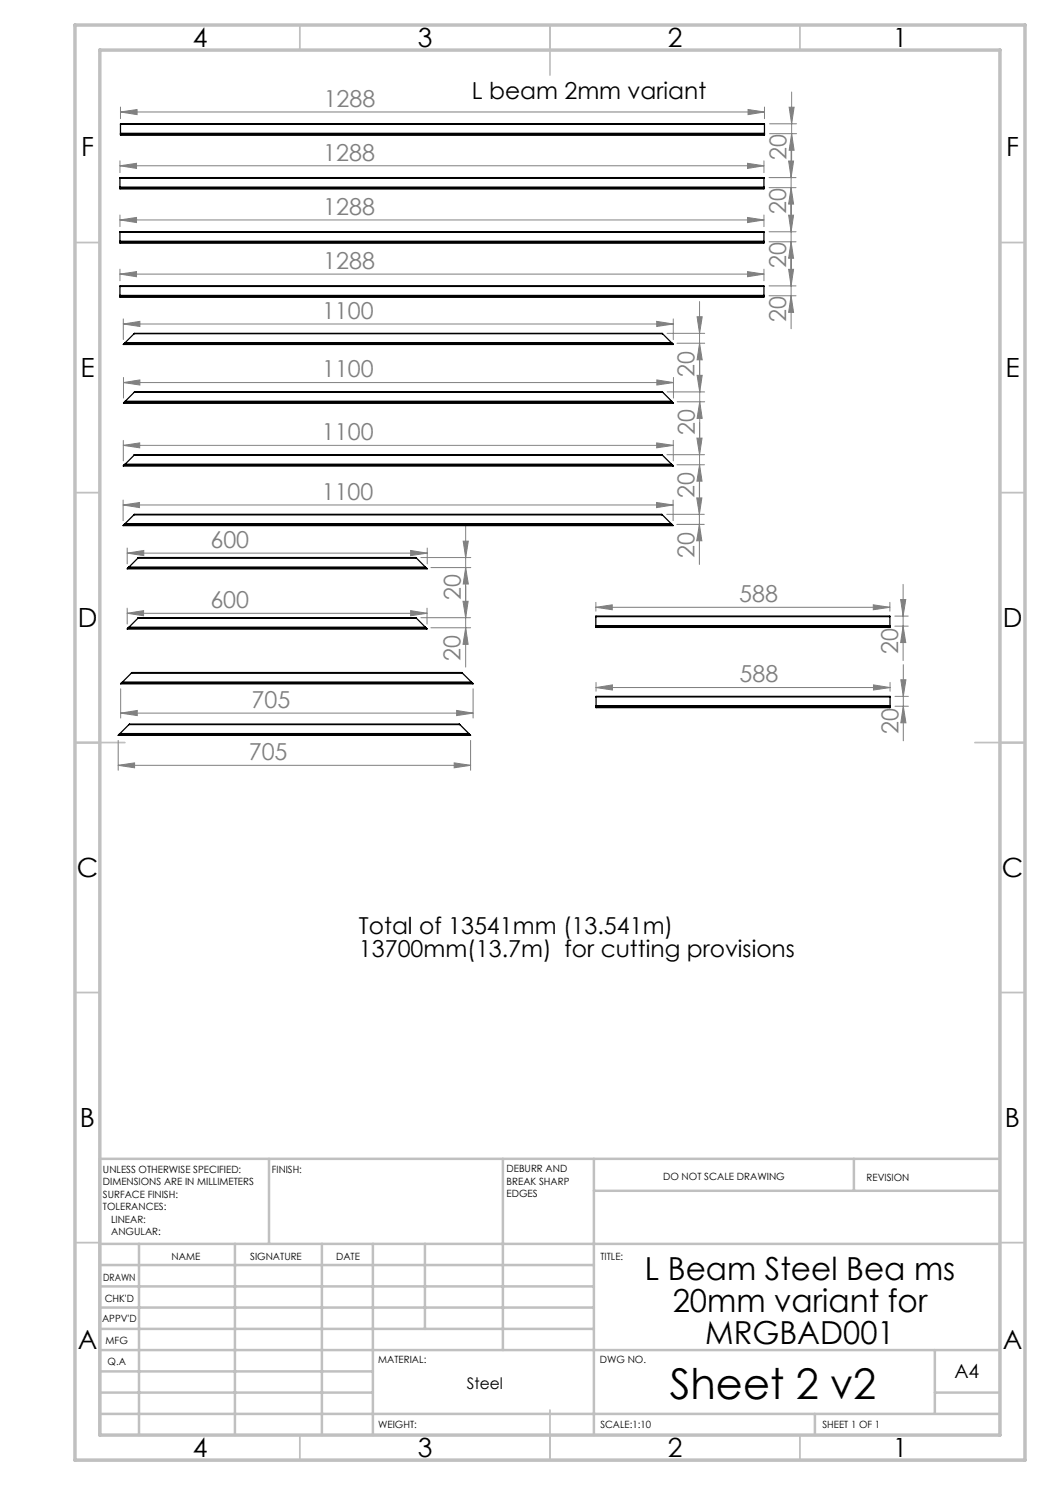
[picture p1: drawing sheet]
<svg xmlns="http://www.w3.org/2000/svg" width="210mm" height="297mm" viewBox="0 0 210 297" stroke-linecap="round" stroke-linejoin="round" font-family="sans-serif">
<g fill="none" stroke="#808080" stroke-width=".2">
<path d="M158.3 18.4v14.9M24 33.2l3.3-.5v1zM24 32.2v2.3M24 33.2h128.8M24.1 22.4l3.3-.5v1zM24.1 21.4v2.3M24.1 22.4h128.8M149.5 32.7l3.3 .5-3.3 .5zM149.6 21.9l3.3 .5-3.3 .5zM152.8 32.2v2.3M152.9 21.4v2.3M153.8 35.5h5.4"/>
<path d="M153.8 37.5h5.4M153.9 24.8h5.4M153.9 26.7h5.4M157.7 32.2h1l-.5 3.3zM157.8 21.4h1l-.5 3.4zM158.2 29.2v36.6M158.2 37.5l.5 3.3h-1zM158.3 26.7l.5 3.4h-1zM24 44l3.3-.5v1zM24 54.8l3.3-.5v1zM24 43v2.3M24 53.8v2.4"/>
<path d="M24 44h128.8M24 54.8h128.8M149.5 43.5l3.3 .5-3.3 .5zM149.5 54.3l3.3 .5-3.3 .5zM152.8 43v2.3M152.8 53.8v2.4M153.8 46.4h5.4M153.8 48.4h5.4M153.8 57.2h5.4M153.8 59.2h5.4M157.7 43h1l-.5 3.4zM157.7 53.9h1l-.5 3.3z"/>
<path d="M158.2 48.4l.5 3.2h-1zM158.2 59.2l.5 3.3h-1zM24.7 64.8l3.3-.5v1zM24.7 63.8v4.1M24.7 64.8h110M24.7 76.5l3.3-.5v1zM24.7 75.5v4.1M24.7 76.5h110M131.3 64.3l3.4 .5-3.4 .5zM131.4 76l3.3 .5-3.3 .5zM133.4 66.7h7.5M133.4 78.4h7.5"/>
<path d="M134.7 63.8v4.1M134.7 75.5v4.1M135.4 68.6h5.5M139.4 63.4h1l-.5 3.3zM139.4 75.1h1l-.5 3.3zM139.9 68.6l.5 3.4h-1zM139.9 60.3v16.4M139.9 72v16.4M24.7 89.1l3.2-.5v1zM24.7 88.1v4.1M24.7 89.1h110M131.3 88.6l3.4 .5-3.4 .5z"/>
<path d="M133.4 90.9h7.5M134.7 88.1v4.1M135.4 93h5.5M135.4 80.4h5.5M139.3 99.6h1.1l-.5 3.3zM139.4 87.6h1l-.5 3.3zM139.9 93l.5 3.2h-1zM139.9 84.6v28.3M139.9 80.4l.5 3.3h-1zM24.6 101l3.3-.5v1zM24.6 100v4.1M24.6 101h110"/>
<path d="M25.4 110.6l3.4-.5v1zM25.4 109.6v3.2M25.4 110.6h60M82.1 110.1l3.3 .5-3.3 .5zM84.2 111.5h10M85.4 109.6v3.2M86.2 113.5h8M92.6 108.2h1.1l-.6 3.3zM93.1 105.2v28.2M93.1 113.5l.6 3.3h-1.1zM131.3 100.5l3.3 .5-3.3 .5zM133.3 102.9h7.6"/>
<path d="M134.6 100v4.1M135.4 104.9h5.5M139.9 104.9l.5 3.3h-1.1zM180.1 119.9h1.1l-.6 3.3zM180.6 116.9v15.2M24.1 137.8v5.8M25.4 122.7l3.3-.6v1.1zM25.4 121.6v3.2M25.4 122.7h60M82.1 122.1l3.3 .6-3.3 .5zM84.2 123.5h9.9M85.4 121.6v3.2"/>
<path d="M86.2 125.6h7.9M92.6 120.3h1l-.5 3.2zM93.1 125.6l.5 3.3h-1zM94.6 137.8v5.8M119.2 121.5l3.2-.5v1zM119.2 120.5v1.7M119.2 121.5h58.8M119.2 137.5l3.3-.5v1zM119.2 136.5v1.8M119.2 137.5h58.8M174.7 121l3.3 .5-3.3 .5zM174.7 137l3.3 .5-3.3 .5z"/>
<path d="M178 120.5v1.7M178 136.5v1.8M179 125.2h2.6M179 123.2h2.6M179 139.3h2.7M180.2 136h1l-.5 3.3zM180.6 125.2l.6 3.3h-1.1zM180.7 132.9v15.3M23.6 153.1l3.3-.5v1zM23.6 148.1v6M23.6 153.1h70.5M24.1 142.6l3.3-.5v1z"/>
<path d="M24.1 142.6h70.5M90.8 152.6l3.3 .5-3.3 .5zM91.3 142.1l3.3 .5-3.3 .5zM94.1 148.1v6M179 141.2h2.7M180.7 141.2l.5 3.4h-1z"/>
</g>
<g fill="none" stroke="#c0c0c0" stroke-width=".35">
<path d="M60 5v5M110 5v10M160 5v5M15 48.5h5M200 48.5h5M15 98.5h5M200 98.5h5M15 148.5h10M195 148.5h10M15 198.5h5M200 198.5h5M15 248.5h5"/>
<path d="M200 248.5h5M60 287v5M110 282v10M160 287v5"/>
</g>
<g fill="none" stroke="#c0c0c0" stroke-width=".5">
<path d="M53.8 231.8v17M100.6 231.8v38.2M118.8 231.8v55.2M118.8 238.2h81.2M170.8 231.8v6.4M200 231.8h-180v55.2M20 248.8h180M20 257.3h98.8M20 253h98.8M27.8 248.8v38.2M47 248.8v38.2M64.4 248.8v38.2"/>
<path d="M74.6 248.8v38.2M85 248.8v17M20 265.8h98.8M20 261.5h98.8M20 278.5h54.6M20 274.3h54.6M20 270h180M187 278.5h13M187 270v12.8M20 282.8h180M163 282.8v4.2"/>
</g>
<path d="M15 5h190v287h-190zM20 10h180v277h-180z" fill="none" stroke="#c0c0c0" stroke-width=".7"/>
<g fill="#808080">
<path d="M149.6 21.9l3.3 .5-3.3 .5zM24.1 22.4l3.3-.5v1zM149.5 32.7l3.3 .5-3.3 .5zM24 33.2l3.3-.5v1zM149.5 43.5l3.3 .5-3.3 .5zM24 44l3.3-.5v1zM149.5 54.3l3.3 .5-3.3 .5zM24 54.8l3.3-.5v1zM131.3 64.3l3.4 .5-3.4 .5zM24.7 64.8l3.3-.5v1zM131.3 88.6l3.4 .5-3.4 .5zM24.7 89.1l3.2-.5v1zM131.4 76l3.3 .5-3.3 .5zM24.7 76.5l3.3-.5v1zM131.3 100.5l3.3 .5-3.3 .5zM24.6 101l3.3-.5v1zM82.1 110.1l3.3 .5-3.3 .5zM25.4 110.6l3.4-.5v1zM82.1 122.1l3.3 .6-3.3 .5zM25.4 122.7l3.3-.6v1.1zM174.7 121l3.3 .5-3.3 .5zM119.2 121.5l3.2-.5v1zM174.7 137l3.3 .5-3.3 .5zM119.2 137.5l3.3-.5v1zM91.3 142.1l3.3 .5-3.3 .5zM24.1 142.6l3.3-.5v1zM90.8 152.6l3.3 .5-3.3 .5zM23.6 153.1l3.3-.5v1z"/>
<path d="M180.6 125.2l.6 3.3h-1.1zM180.1 119.9h1.1l-.6 3.3zM180.7 141.2l.5 3.4h-1zM180.2 136h1l-.5 3.3z"/>
<path d="M157.8 21.4h1l-.5 3.4zM158.3 26.7l.5 3.4h-1zM157.7 32.2h1l-.5 3.3zM158.2 37.5l.5 3.3h-1zM157.7 43h1l-.5 3.4zM158.2 48.4l.5 3.2h-1zM157.7 53.9h1l-.5 3.3zM158.2 59.2l.5 3.3h-1zM139.4 63.4h1l-.5 3.3zM139.9 68.6l.5 3.4h-1zM139.4 87.6h1l-.5 3.3zM139.9 93l.5 3.2h-1zM139.4 75.1h1l-.5 3.3zM139.9 80.4l.5 3.3h-1zM139.3 99.6h1.1l-.5 3.3zM139.9 104.9l.5 3.3h-1.1zM92.6 108.2h1.1l-.6 3.3zM93.1 113.5l.6 3.3h-1.1zM92.6 120.3h1l-.5 3.2zM93.1 125.6l.5 3.3h-1z"/>
</g>
<g fill="none" stroke="#000" stroke-width=".25">
<path d="M24 37.5v.1M24 37.7v.1h128.8v-.1M24 37.4v.1M24 35.6v-.1h128.8v.1M24 37.5h128.8M24 37.6h128.8M24 37.7h128.8M24 35.6v1.8M24 37.6v.1M24 37.4h128.8M24 35.6h128.8M24.1 26.7v.1"/>
<path d="M24.1 26.9v.1h128.8v-.1M24.1 26.7h.1M24.1 24.9v-.1h128.8v.1M24.1 26.7h128.8M24.1 26.8h128.8M24.1 26.9h128.8M24.1 24.9v1.8M24.1 26.8v.1M24.1 24.9h128.8M152.8 37.5v.1M152.8 37.4v.1M152.8 35.6v1.8"/>
<path d="M152.8 37.6v.1M152.9 26.7v.1M152.9 26.7h.1M152.9 24.9v1.8M152.9 26.8v.1M24 48.4h.1M24 48.5v.1h128.8v-.1M24 48.3v.1M24 46.5v-.1h128.8v.1M24 59.2v.1M24 59.3h128.8M24 59.1v.1"/>
<path d="M24 57.3v-.1h128.8v.1M24 46.5v1.8M24 48.4v.1M24 57.3v1.8M24 59.3h.1M24 48.4h128.8M24 48.5h128.8M24 48.3h128.8M24 46.5h128.8M24 59.2h128.8M24 59.1h128.8M24 57.3h128.8"/>
<path d="M152.8 48.4h.1M152.8 48.3v.1M152.8 59.2v.1M152.8 59.1v.1M152.8 46.5v1.8M152.8 48.4v.1M152.8 57.3v1.8M152.8 59.3h.1M24.8 68.8l-.1 .1h110l-.2-.1M24.8 68.8h109.7M24.8 68.8h.1M24.9 68.6l-.1 .2"/>
<path d="M24.9 68.6h109.5M25 68.5l-.1 .1M25 68.5h109.3M26.8 66.7h105.7M26.8 66.7l-1.8 1.8M26.8 78.5h105.7M26.8 78.5l-1.8 1.8M132.5 66.7l1.8 1.8M132.5 78.5l1.8 1.8M134.3 68.5l.1 .1M134.4 68.6l.1 .2M134.5 68.8h.1"/>
<path d="M24.8 93.1l-.1 .1h110l-.2-.1M24.8 80.5l109.9 .1-.1-.1M24.8 93.1h109.7M24.8 80.5h109.8M24.8 93h109.7M24.8 93v.1M24.8 80.5h109.7M24.8 80.5h.1M24.9 93h-.1M24.9 93h109.5M24.9 80.4l-.1 .1M24.9 80.4h109.5"/>
<path d="M25 92.8l-.1 .2M25 92.8h109.3M25 80.3l-.1 .1M25 80.3h109.3M26.8 91l.1-.1h105.5l.1 .1M26.8 91h105.7M26.8 91l-1.8 1.8M132.5 91l1.8 1.8M134.3 92.8l.1 .2M134.3 80.3l.1 .1M134.4 93h.1M134.4 80.4l.1 .1"/>
<path d="M134.5 93v.1M134.5 80.5h.1M24.7 105l-.1 .1h110l-.1-.1M24.7 105h109.8M24.9 104.9l-.2 .1M24.9 104.9h109.5M25 104.8l-.1 .1M25 104.8h109.3M25.5 113.7l-.1 .1h60l-.1-.1M25.5 113.7h59.8M25.7 113.5l-.2 .2M25.7 113.5h59.5"/>
<path d="M25.8 113.4l-.1 .1M25.8 113.4h59.3M26.8 103v-.1h105.6l.1 .1M26.8 103h105.7M26.8 103l-1.8 1.8M27.6 111.6l.1-.1h55.5l.1 .1M27.6 111.6l-1.8 1.8M27.6 111.6h55.7M83.3 111.6l1.8 1.8M85.1 113.4l.1 .1M85.2 113.5l.1 .2M132.5 103l1.8 1.8"/>
<path d="M134.3 104.8l.1 .1M134.4 104.9l.1 .1M134.5 105h.1M24.2 136.7l-.1 .1h70.5l-.1-.1M24.2 136.7h70.3M24.3 136.6l-.1 .1M24.4 136.5l-.1 .1M24.4 136.5h70M24.5 136.4l-.1 .1M24.5 136.4h69.8M25.5 125.7l-.1 .1h60l-.1-.1M25.5 125.7h59.8"/>
<path d="M25.6 125.7h59.7M25.6 125.7h-.1M25.7 125.6l-.1 .1M25.7 125.6h59.5M25.8 125.4l-.1 .2M25.8 125.4h59.3M26.3 134.6l.1-.1h66l.1 .1M26.3 134.6l-1.8 1.8M26.3 134.6h66.2M27.6 123.6l.1-.1h55.5l.1 .1M27.6 123.6l-1.8 1.8M27.6 123.6h55.7"/>
<path d="M83.3 123.6l1.8 1.8M85.1 125.4l.1 .2M85.2 125.6l.1 .1M85.3 125.7h.1M92.5 134.6l1.8 1.8M94.3 136.4l.1 .1M94.4 136.5l.1 .2M119.2 125.2v.1M119.2 125.4v.1h58.8v-.1M119.2 125.1v.1M119.2 123.3v-.1h58.8v.1M119.2 125.2h58.8"/>
<path d="M119.2 125.3h58.8M119.2 125.4h58.8M119.2 123.3v1.8M119.2 125.3v.1M119.2 125.1h58.8M119.2 123.3h58.8M119.2 139.4v-.1h58.8v.1M119.2 139.4v1.8M119.2 139.4h58.8M178 125.2v.1M178 125.1v.1M178 123.3v1.8"/>
<path d="M178 125.3v.1M178 139.4v1.8M23.7 147l-.1 .1h70.5l-.1-.1M23.7 147h70.3M23.9 146.8l-.2 .2M23.9 146.8h70M24 146.7l-.1 .1M24 146.7h69.8M25.8 144.9l.1-.1h66l.1 .1M25.8 144.9l-1.8 1.8M25.8 144.9h66.2M92 144.9l1.8 1.8"/>
<path d="M93.8 146.7l.1 .1M93.9 146.8l.1 .1M94 146.9v.1M119.2 141.2v.2M119.2 141.4v.1h58.8v-.1M119.2 141.2h.1M119.2 141.2h58.8M119.2 141.4h58.8M119.2 141.4h.1M178 141.2v.2M178 141.2h.1M178 141.4h.1"/>
</g>
<text font-size="8.5" x="134" y="279.7">Sheet 2 v2</text>
<g font-size="6.3">
<text x="129" y="256.1">L Beam Steel Bea ms</text>
<text x="134.5" y="262.4">20mm variant for</text>
<text x="141" y="268.8">MRGBAD001</text>
</g>
<g font-size="5.3">
<text x="38.5" y="9.5">4</text>
<text x="83.5" y="9.5">3</text>
<text x="133.6" y="9.5">2</text>
<text x="178.6" y="9.5">1</text>
<text x="16.2" y="31.2">F</text>
<text x="201.2" y="31.2">F</text>
<text x="16.1" y="75.5">E</text>
<text x="201.1" y="75.5">E</text>
<text x="15.5" y="125.5">D</text>
<text x="200.5" y="125.5">D</text>
<text x="15.4" y="175.5">C</text>
<text x="200.4" y="175.5">C</text>
<text x="16" y="225.5">B</text>
<text x="201" y="225.5">B</text>
<text x="15.5" y="269.7">A</text>
<text x="200.5" y="269.7">A</text>
<text x="38.5" y="291.5">4</text>
<text x="83.5" y="291.5">3</text>
<text x="133.6" y="291.5">2</text>
<text x="178.6" y="291.5">1</text>
</g>
<g font-size="4.7" fill="#808080">
<text x="64.7" y="21.4">1288</text>
<text x="64.6" y="32.1">1288</text>
<text x="157.3" y="32" transform="rotate(-90 157.3 32)">20</text>
<text x="64.6" y="43">1288</text>
<text x="157.2" y="42.8" transform="rotate(-90 157.2 42.8)">20</text>
<text x="64.6" y="53.8">1288</text>
<text x="157.2" y="53.6" transform="rotate(-90 157.2 53.6)">20</text>
<text x="64.4" y="63.8">1100</text>
<text x="157.2" y="64.4" transform="rotate(-90 157.2 64.4)">20</text>
<text x="64.4" y="75.5">1100</text>
<text x="138.9" y="75.4" transform="rotate(-90 138.9 75.4)">20</text>
<text x="64.4" y="88">1100</text>
<text x="138.9" y="87.1" transform="rotate(-90 138.9 87.1)">20</text>
<text x="64.4" y="100">1100</text>
<text x="138.9" y="99.6" transform="rotate(-90 138.9 99.6)">20</text>
<text x="42.1" y="109.6">600</text>
<text x="138.9" y="111.6" transform="rotate(-90 138.9 111.6)">20</text>
<text x="42.1" y="121.6">600</text>
<text x="92.1" y="120.1" transform="rotate(-90 92.1 120.1)">20</text>
<text x="147.9" y="120.4">588</text>
<text x="179.6" y="130.8" transform="rotate(-90 179.6 130.8)">20</text>
<text x="92.1" y="132.1" transform="rotate(-90 92.1 132.1)">20</text>
<text x="147.9" y="136.5">588</text>
<text x="50.3" y="141.6">705</text>
<text x="179.7" y="146.8" transform="rotate(-90 179.7 146.8)">20</text>
<text x="49.8" y="152">705</text>
</g>
<g font-size="4.7">
<text x="94.4" y="19.7">L beam 2mm variant</text>
<text x="71.8" y="186.9">Total of 13541mm (13.541m)</text>
<text x="71.8" y="191.4">13700mm(13.7m) for cutting provisions</text>
</g>
<text font-size="3.9" x="190.9" y="275.5">A4</text>
<text font-size="3.2" x="93.4" y="277.9">Steel</text>
<g font-size="2">
<text x="20.6" y="234.6">UNLESS OTHERWISE SPECIFIED:</text>
<text x="20.6" y="237.1">DIMENSIONS ARE IN MILLIMETERS</text>
<text x="20.6" y="239.6">SURFACE FINISH:</text>
<text x="54.4" y="234.6">FINISH:</text>
<text x="101.3" y="234.5">DEBURR AND</text>
<text x="101.3" y="237">BREAK SHARP</text>
<text x="101.3" y="239.5">EDGES</text>
<text x="132.6" y="236">DO NOT SCALE DRAWING</text>
<text x="173.3" y="236.2">REVISION</text>
<text x="20.6" y="242.1">TOLERANCES:</text>
<text x="22.2" y="244.6">LINEAR:</text>
<text x="22.2" y="247.1">ANGULAR:</text>
<text x="34.3" y="252">NAME</text>
<text x="50" y="251.9">SIGNATURE</text>
<text x="67.2" y="251.9">DATE</text>
<text x="120.1" y="251.9">TITLE:</text>
<text x="20.6" y="256.1">DRAWN</text>
<text x="20.9" y="260.3">CHK'D</text>
<text x="20.4" y="264.4">APPV'D</text>
<text x="21.1" y="268.8">MFG</text>
<text x="21.5" y="273">Q.A</text>
<text x="75.6" y="272.5">MATERIAL:</text>
<text x="120" y="272.5">DWG NO.</text>
<text x="75.6" y="285.5">WEIGHT:</text>
<text x="120.1" y="285.6">SCALE:1:10</text>
<text x="164.5" y="285.6">SHEET 1 OF 1</text>
</g>
</svg>
